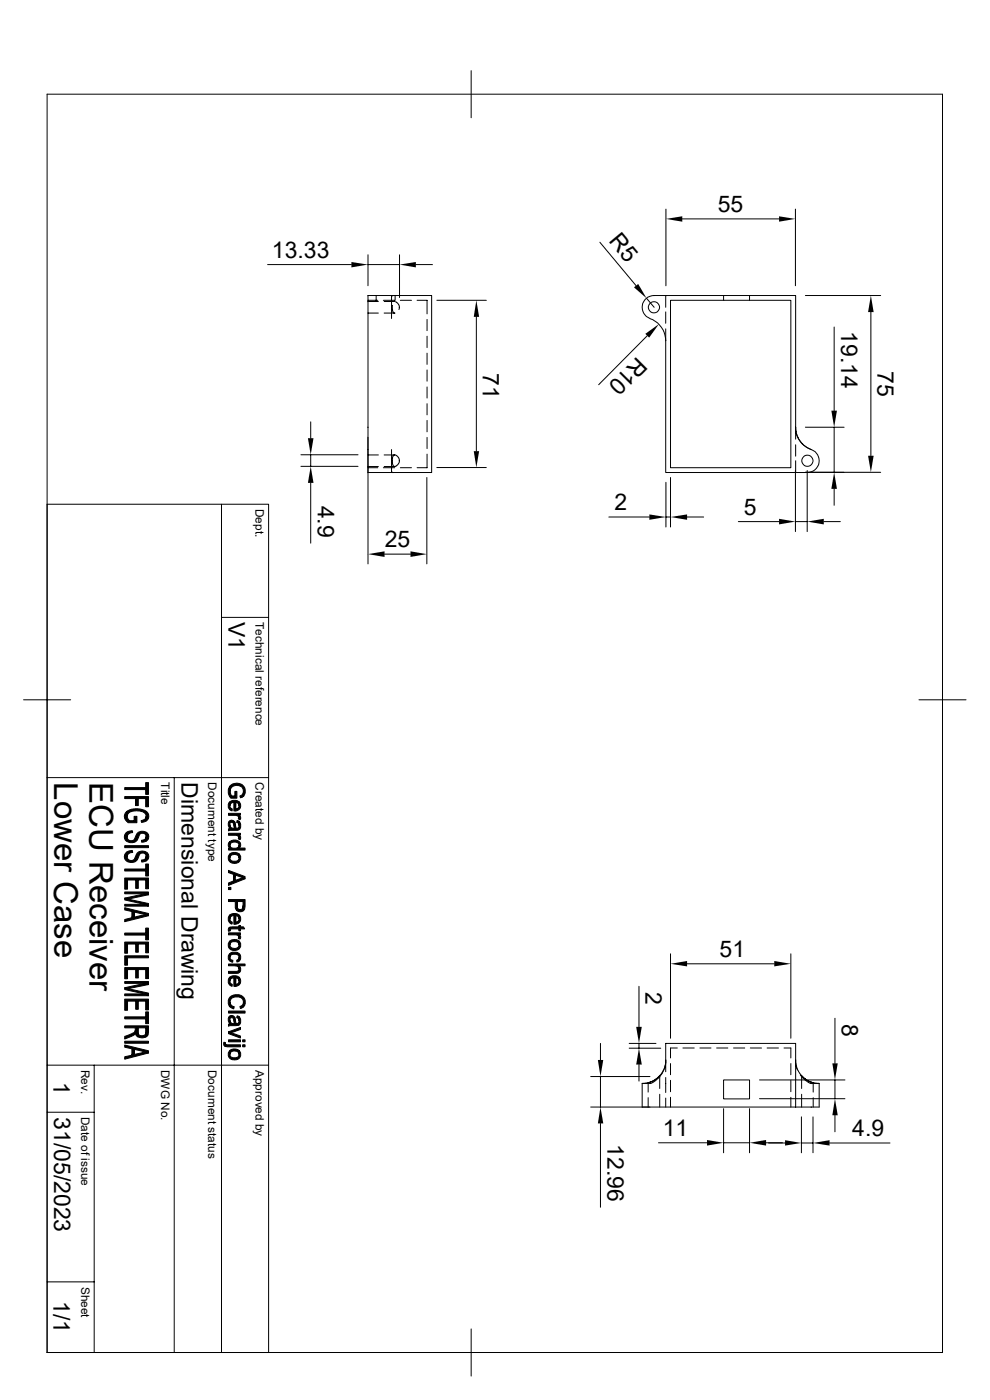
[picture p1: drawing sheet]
<svg xmlns="http://www.w3.org/2000/svg" width="210mm" height="297mm" viewBox="0 0 210 297" stroke-linecap="round" stroke-linejoin="round" font-family="sans-serif">
<g fill="none" stroke="#000" stroke-width=".21">
<path d="M10 20h189.9v266.9h-189.9zM99.9 15v10M56.8 56.1h17.7M78.1 54.1v6.5M78.1 56.1h6.7M84.8 54.1v9M88.2 56.1h3.5M127.3 51.4l7.6 9.2M141.3 44.4v16.2M144.7 46.4h20.6M168.7 44.4v16.2M78.1 62.7h13.5v37.5h-13.5z"/>
<path d="M78.1 63.7h2M78.1 66.4h2.2M78.1 64h2.2M79.8 62.7v1M81.3 63.7h2.4M81.5 66.4h2.2M81.5 64h2.2M83.3 64.8v1.1l.2 .5h.3M83.4 62.7l-.3 .1v4.8M83.8 62.7v1M83.9 64l.7 .7v1M84.9 63.7h2.4"/>
<path d="M88.5 63.7h2.1v2.9M90.6 67.8v2.3M90.6 71.3v2.4M90.6 74.9v2.4M90.6 78.5v2.4M92.7 63.7h10.5M101 67.2v28.5M137.2 63.3l1.6 1.9M137.3 71.2l-10.3 10.4M137.9 67.6a2.51 2.51 0 0 1-1.6-2.8 2.51 2.51 0 0 1 2.4-2.1h30.1v27.9M137.9 67.6a5 5 0 0 1 3.3 4.7M141.2 69.8v2.5"/>
<path d="M141.2 66.2v2.4M141.2 62.7v2.5M141.2 72.3v27.9h30.1a2.51 2.51 0 0 0 2.4-2 2.51 2.51 0 0 0-1.6-2.8M142.2 63.7h25.6v35.5h-25.6zM153.5 62.7v1M159 62.7v1M170.9 62.7h15.9M177 69.4v17.7M184.7 66.2v30.5M63.8 96.5h12.1M63.8 98.9h12.1M65.9 89.5v3.5"/>
<path d="M65.9 96.5v2.4M78.1 92.8v26.8M78.1 99.2h2M78.1 99h2.2M78.1 96.5h2.2M81.3 99.2h2.4M81.5 99h2.2M81.5 96.5h2.2M83.1 95.4v4.7l.3 .1M83.4 96.6l.2-.1 .5 .1 .4 .5 .2 .4-.1 .8-.6 .6a.55 .55 0 0 1-.6-.1 .55 .55 0 0 1-.1-.6l-.1-.9zM84.9 99.2h2.4M90.6 82.1v2.4"/>
<path d="M90.6 85.6v2.4M90.6 89.2v2.4M90.6 92.8v2.4M90.6 96.4v2.8h-2.1M92.7 99.2h10.5M168.7 99.8v13M168.8 90.6a5 5 0 0 0 3.3 4.8l-1.6-1-.8-.8-.7-1.5zM168.8 90.6v2.6M168.8 94.4v2.4M168.8 97.7v2.5M170.9 90.6h8.2M171.2 99.8v13"/>
<path d="M177 90.6v9.6M10 107h47v179.9h-47M47 107v179.9M65.9 102.4v12.8M81.6 117.6h5.5M90.6 101.3v18.3M129.2 109.7h8.6M141.3 102.3v9.5M141.3 109.7h.9M142.2 101.3v10.5M145.8 109.7h3.5M156.6 110.7h8.7"/>
<path d="M168.7 110.7h2.5M170.9 100.2h15.9M174.8 110.7h3.5M177 103.7v3.5M47 131h10M5 148.5h10M194.9 148.5h10M10 165h47M37 165v121.9M135.6 209.3v8.5M142.2 202.4v17.9M145.8 204.5h18.5"/>
<path d="M167.8 202.4v17.9M177.1 216v9.6M10 236h10M10 226h47M20 226v60.9M125.3 228.4h12.6M125.3 234.9h12.6M127.4 221.4v3.5M127.4 228.4v6.5M127.4 238.3v17.8M133.5 221.4h5.6M133.5 222.4h6.7"/>
<path d="M135.6 221.4v1M135.6 225.8v3.6M136.2 229.9h1.8l.6-.3 .9-.7 1-1.1 .5-1.2 .2-1v-4.2h27.6v13.5M136.2 229.9v5h32.6M137.5 229.7l-1.3 .1M137.5 229.7v2M137.5 232.9v2M140 228.2l-1.1 .9-1.4 .6M140 228.2l-1.2 1-1.3 .5M140 228.2v2.7M140 232.2v2.7M141.2 228.6v3.2"/>
<path d="M141.2 225v2.4M141.2 233v1.9M141.2 224.8l-.2 1.6-.4 1-.6 .8M142.2 225.6v2.4M142.2 229.2v2.4M142.2 232.8v2.1M143.7 222.3h-1.5v2.2M144.9 222.3h2.4M148.5 222.3h2.3M152 222.3h2.4M153.5 229.1h5.5v4h-5.5zM153.5 235.2v9.4"/>
<path d="M155.6 222.3h2.4M159 235.2v9.4M159.2 222.3h2.3M161.1 229.1h18.1M161.1 233.1h18.1M162.7 222.3h2.4M166.3 222.3h1.5v2.2M167.8 225.6v2.4M167.8 229.2v2.4M167.8 232.8v2.1M168.8 224.8l.2 1.6 .4 1 .7 .8M168.8 225v.8l.4 1.2"/>
<path d="M169.8 228l1.1 1.2 1 .6 1.9 .1M170 236.9v7.7M170.1 228.2l1.1 1 1.3 .5M170.1 228.2l1 .9 1.4 .6M170.1 228.2v2.7M170.1 232.2v2.7M172.5 236.9v7.7M172.5 229.7h.1M172.5 229.7l1.3 .1M172.5 229.7v2M172.5 232.9v2M173.8 229.9v5h-5"/>
<path d="M177.1 229.1v4M177.1 236.6v3.5M139.7 242.4h10.3M153.5 242.4h5.5M162.5 242.4h3.5M163 242.5h3.5M170 242.5h2.5M176 242.5h12.8M10 271.9h10M99.9 281.9v10"/>
<circle cx="138.7" cy="65.2" r="1.18"/>
<circle cx="171.3" cy="97.8" r="1.18"/>
</g>
<g fill="#000" stroke="#000" stroke-width=".21">
<path d="M26.5 179.4h5v.4h-5z" fill-rule="evenodd"/>
<path d="M27 176.5l1.1-.3 .1 .4a1.1 1.1 0 0 0-1.2 1z" fill-rule="evenodd"/>
<path d="M26.8 172.3l.1-.2 .1 1.3 .5 .7h.9v-.9h.6v1.3h-1.9a1.44 1.44 0 0 1-.3-2.2z" fill-rule="evenodd"/>
<path d="M30 178.3l.8-.3 .2-.5v1l-.9 .2z" fill-rule="evenodd"/>
<path d="M29.9 174.1l.8-.3 .3-.6v1l-.9 .3z" fill-rule="evenodd"/>
<path d="M26.5 167.1h4.4v-1.1h.6v2.5h-.6v-1h-4.4z" fill-rule="evenodd"/>
<path d="M26.5 169h5v2.2h-.6v-1.8h-1.6v1.5h-.6v-1.5h-2.2z" fill-rule="evenodd"/>
<path d="M26.9 172.1l.4-.2a3.6 3.6 0 0 1 4.1 .7 1.2 1.2 0 0 1-.4 1.6v-1a1.66 1.66 0 0 0-2-1.2 1.71 1.71 0 0 0-2 1.2z" fill-rule="evenodd"/>
<path d="M26.7 176.7l.3-.2v1.1a.92 .92 0 0 0 1 .8 .92 .92 0 0 0 .8-1 1.44 1.44 0 0 1 1.4-1 1.44 1.44 0 0 1 1.4 1.1l-.2 .6-.4 .4v-1a.81 .81 0 0 0-.9-.7 .81 .81 0 0 0-.7 .8 1.54 1.54 0 0 1-1.6 1.2 1.54 1.54 0 0 1-1.4-1.3z" fill-rule="evenodd"/>
<path d="M48.8 175v.8z" fill-rule="evenodd"/>
<path d="M48.6 178.7l.2-.2v1.5l-.4-.5z" fill-rule="evenodd"/>
<path d="M48.8 170.1v1l.1 .2 .4 .3-.1 .4a1.16 1.16 0 0 1-.4-1.9z" fill-rule="evenodd"/>
<path d="M48.6 174.2a.72 .72 0 0 1 1.2 .2l-.1 1.2a1.22 1.22 0 0 0-.6-1.1l-.3 .2-.1 1a1.2 1.2 0 0 1-.1-1.5z" fill-rule="evenodd"/>
<path d="M48.8 166.8v1.1l.2 .8 .2 .2h.6v-1h.4v1.4h-1.2l-.2-.2-.4-.8v-.8z" fill-rule="evenodd"/>
<path d="M48.8 170.1a1.75 1.75 0 0 1 1.9 0v.8l-.2-.5-.5-.2v1.8h-.4v-1.8l-.6 .2-.2 .5z" fill-rule="evenodd"/>
<path d="M50.3 174.1l.4 .1v.9l-.2-.5-.3-.1z" fill-rule="evenodd"/>
<path d="M48.5 172.6h2.5v.3h-.4v.5l-.1-.2-.5-.2h-1.5z" fill-rule="evenodd"/>
<path d="M48.5 176.8h2.5v.4h-.4v.5l-.1-.3-.4-.2h-1.6z" fill-rule="evenodd"/>
<path d="M50 170.2l.1 1.4 .4-.1 .2-.4v-1a1.12 1.12 0 0 1 .3 1.2 1.12 1.12 0 0 1-1 .7z" fill-rule="evenodd"/>
<path d="M50.6 172.9l.5 .5-.2 .5-.4-.2z" fill-rule="evenodd"/>
<path d="M48.8 175.2l.3 .4 .6 .1 .1-1.3 .2 .8a.41 .41 0 0 0 .4 .5 .41 .41 0 0 0 .3-.6v-.9a1.06 1.06 0 0 1 .4 1.2 1.06 1.06 0 0 1-1 .7l-1.6 .2v-.4l.3-.1z" fill-rule="evenodd"/>
<path d="M50.6 177.2l.5 .4-.2 .5-.4-.1z" fill-rule="evenodd"/>
<path d="M48.8 178.5l.4-.2a1.13 1.13 0 0 1 1.5 .2 1.13 1.13 0 0 1 .1 1.4l-.1-.6a1.05 1.05 0 0 0-1-.7 1.05 1.05 0 0 0-.9 .7z" fill-rule="evenodd"/>
<path d="M51.6 167.9v1.1l-.6 .2-.1-.3 .6-.4z" fill-rule="evenodd"/>
<path d="M48.9 166.6l.5-.3 1.1-.1a1.65 1.65 0 0 1 1.4 1 1.65 1.65 0 0 1-.3 1.8v-1.1a1.46 1.46 0 0 0-1-1.3 1.46 1.46 0 0 0-1.6 .6l-.2 .7v-1.1z" fill-rule="evenodd"/>
<path d="M27 180.7l1.1-.3 .1 .4a1.04 1.04 0 0 0-1.2 1z" fill-rule="evenodd"/>
<path d="M30 182.5l.8-.3 .2-.5v1l-.9 .2z" fill-rule="evenodd"/>
<path d="M26.5 184.4h4.4v-1.1h.6v2.5h-.6v-1h-4.4z" fill-rule="evenodd"/>
<path d="M26.5 186.3h5v2.3h-.6v-1.9h-1.6v1.8h-.5v-1.8h-1.7v1.9h-.6z" fill-rule="evenodd"/>
<path d="M26.5 190.5l5 1.2v.5l-.9-.3-4.1-1z" fill-rule="evenodd"/>
<path d="M26.5 190.5l4.2-.9 .8 .2-4.2 1z" fill-rule="evenodd"/>
<path d="M26.5 192.6l5 1.2v.5l-.6-.3-2.4-.5-.5 1.2v-1.3l-1.5-.4z" fill-rule="evenodd"/>
<path d="M26.5 195.1l1.5-.4 .5-1.2v1.1l2.4-.6 .6 .3-5 1.2z" fill-rule="evenodd"/>
<path d="M26.5 198h4.4v-1.1h.6v2.5h-.6v-1h-4.4z" fill-rule="evenodd"/>
<path d="M26.5 191.9h4.1l.9 .3h-5z" fill-rule="evenodd"/>
<path d="M26.5 189.2h5v.6l-.8-.2h-4.2z" fill-rule="evenodd"/>
<path d="M26.9 180.8l.1 1a.92 .92 0 0 0 1 .7 .92 .92 0 0 0 .8-.9 1.44 1.44 0 0 1 1.4-1.1 1.44 1.44 0 0 1 1.4 1.2l-.2 .6-.4 .4v-1a.81 .81 0 0 0-.9-.7 .81 .81 0 0 0-.7 .8 1.54 1.54 0 0 1-1.6 1.2 1.54 1.54 0 0 1-1.4-1.3l.2-.6z" fill-rule="evenodd"/>
<path d="M48.5 188.3h.5v.4h-.5z" fill-rule="evenodd"/>
<path d="M48.6 196.8l.3-.1v.8l-.4 .1z" fill-rule="evenodd"/>
<path d="M48.8 194.1v1l.1 .2 .4 .3-.1 .4a1.13 1.13 0 0 1-.4-1.9z" fill-rule="evenodd"/>
<path d="M48.8 181.1a1.79 1.79 0 0 1 1.9 0v.9a1.02 1.02 0 0 0-1-.7 1.02 1.02 0 0 0-.9 .7z" fill-rule="evenodd"/>
<path d="M48.8 194.1a1.67 1.67 0 0 1 1.9 0v.8l-.2-.5-.5-.1v1.7l-.4 .1v-1.9l-.5 .2-.3 .6z" fill-rule="evenodd"/>
<path d="M48.8 199.6l.2-.1a1.74 1.74 0 0 1 1.7 .1v.9a1.02 1.02 0 0 0-1-.7 1.02 1.02 0 0 0-.9 .7z" fill-rule="evenodd"/>
<path d="M48.5 197.9h2.5v.4h-.4v.5l-.1-.3-.4-.2h-1.6z" fill-rule="evenodd"/>
<path d="M48.7 181.2l.1 .8a1.02 1.02 0 0 0 .9 .7 1.02 1.02 0 0 0 1-.7v-.9a1.23 1.23 0 0 1 .1 1.6 1.23 1.23 0 0 1-1.5 .4 1.16 1.16 0 0 1-.6-1.9z" fill-rule="evenodd"/>
<path d="M50 194.3l.1 1.3 .4-.1 .2-.3v-1.1a1.09 1.09 0 0 1 .3 1.3 1.09 1.09 0 0 1-1 .6z" fill-rule="evenodd"/>
<path d="M50.6 198.3l.5 .4-.2 .5-.4-.1z" fill-rule="evenodd"/>
<path d="M50.3 191.3v.9a.65 .65 0 0 0 .6 .8 .65 .65 0 0 0 .7-.8v1.1l-.4 .1-.9-.1z" fill-rule="evenodd"/>
<path d="M48.9 196.7l1.8-.1v-.3h.3v.3h.6l.3 .5h-.9v.4h-.3v-.4h-1.6h-.2v.2z" fill-rule="evenodd"/>
<path d="M48.8 179.5a1.09 1.09 0 0 0 1.9-.2v.6h1.3v.4h-3.5v-.3h.3z" fill-rule="evenodd"/>
<path d="M48.5 184.7l3.5 1.3v.4l-2.1-.8-.4 1.3v-1.4l-1-.4z" fill-rule="evenodd"/>
<path d="M49.9 185.6v1.2l1.7-.6 .4 .2-3.5 1.4v-.5l1-.4z" fill-rule="evenodd"/>
<path d="M48.5 190.8h3.5v1.5l-.3 .8-.1 .2v-2h-1.3l-.1 1.9-.3-.6v-1.3h-1.4z" fill-rule="evenodd"/>
<path d="M26.5 219.9l2-.9 .2-.5v.8l-.5 .4-1.7 .7z" fill-rule="evenodd"/>
<path d="M26.5 199.9h5v2.2h-.6v-1.8h-1.6v1.7h-.5v-1.7h-1.7v1.9h-.6z" fill-rule="evenodd"/>
<path d="M26.5 205.3h5v2.3h-.6v-1.9h-1.6v1.8h-.5v-1.8h-1.7v1.9h-.6z" fill-rule="evenodd"/>
<path d="M26.5 209.6l5 1.1v.5l-.9-.3-4.1-1z" fill-rule="evenodd"/>
<path d="M26.5 209.6l4.2-1 .8 .3-4.2 .9z" fill-rule="evenodd"/>
<path d="M26.5 212h5v2.2h-.6v-1.8h-1.6v1.7h-.5v-1.7h-1.7v1.9h-.6z" fill-rule="evenodd"/>
<path d="M26.5 215.7h4.4v-1h.6v2.5h-.6v-1h-4.4z" fill-rule="evenodd"/>
<path d="M26.5 217.6h5l-.1 2.1-.5 .3v-1.9h-1.6l-.1 1.9-.4-.5-.1-1.4h-2.2z" fill-rule="evenodd"/>
<path d="M26.5 202.8h5v.4h-4.4v1.6h-.6z" fill-rule="evenodd"/>
<path d="M26.5 210.9h4.1l.9 .3h-5z" fill-rule="evenodd"/>
<path d="M26.5 208.2h5v.7l-.8-.3h-4.2z" fill-rule="evenodd"/>
<path d="M48.5 214.5h3.5v.4h-3.5z" fill-rule="evenodd"/>
<path d="M48.8 216.4v.8z" fill-rule="evenodd"/>
<path d="M48.8 207.3v1l.1 .2 .4 .3-.1 .5a1.16 1.16 0 0 1-.4-2z" fill-rule="evenodd"/>
<path d="M48.7 202.4l.1 1 .6 .3v.4a1.05 1.05 0 0 1-.9-.6 1.05 1.05 0 0 1 .2-1.1z" fill-rule="evenodd"/>
<path d="M48.8 212.6a.93 .93 0 0 0 .9 1l-.1 .4-.8-.4z" fill-rule="evenodd"/>
<path d="M48.6 215.6a.71 .71 0 0 1 1.2 .2l-.1 1.4-.1-.7a.43 .43 0 0 0-.3-.6 .43 .43 0 0 0-.5 .5l-.1 .7a1.15 1.15 0 0 1-.1-1.5z" fill-rule="evenodd"/>
<path d="M50.7 203.1v.8l-.5 .2v-.4l.4-.2z" fill-rule="evenodd"/>
<path d="M48.8 207.3a1.75 1.75 0 0 1 1.9 0v.9l-.2-.6-.5-.2v1.9h-.4v-1.9l-.6 .2-.2 .6z" fill-rule="evenodd"/>
<path d="M50.3 215.5l.4 .2v.9l-.1-.5-.4-.2z" fill-rule="evenodd"/>
<path d="M48.5 218.9l2.5-.9v.4l-1.8 .6z" fill-rule="evenodd"/>
<path d="M48.8 199.6v.9a1.02 1.02 0 0 0 .9 .7 1.02 1.02 0 0 0 1-.7v-.9a1.23 1.23 0 0 1 .1 1.7 1.23 1.23 0 0 1-1.6 .2 1.12 1.12 0 0 1-.4-1.9z" fill-rule="evenodd"/>
<path d="M48.8 202.3a1.39 1.39 0 0 1 2.3 .8l-.1 .4-.3 .4v-.8a1.09 1.09 0 0 0-1.8-.4l-.1 .4z" fill-rule="evenodd"/>
<path d="M48.5 206.1h1.8l.2-.1 .2-.4v-.7a.89 .89 0 0 1 .3 1 .89 .89 0 0 1-.9 .6h-1.6z" fill-rule="evenodd"/>
<path d="M50 207.4l.1 1.4 .4-.1 .2-.4v-1a1.12 1.12 0 0 1 .3 1.2 1.12 1.12 0 0 1-1 .8z" fill-rule="evenodd"/>
<path d="M48.8 216.7l.3 .4 .6 .1 .1-1.4 .2 .9a.35 .35 0 0 0 .3 .5 .35 .35 0 0 0 .4-.4v-1.1a1.11 1.11 0 0 1-.3 1.9l-1.9 .1v-.4l.3-.1z" fill-rule="evenodd"/>
<path d="M51.6 212.6v1l-.6 .4-.1-.5 .6-.3z" fill-rule="evenodd"/>
<path d="M48.5 204.5h3.5v.4h-1.3v.7l-.4-.6-1.8-.1z" fill-rule="evenodd"/>
<path d="M48.8 211.5l.2-.1a1.82 1.82 0 0 1 2-.3 1.82 1.82 0 0 1 1 1.8l-.4 .7v-1a1.53 1.53 0 0 0-2.5-.7l-.3 .5v1.2a1.67 1.67 0 0 1 0-2.1z" fill-rule="evenodd"/>
<path d="M26.5 220.9h5v.4h-5z" fill-rule="evenodd"/>
<path d="M29.3 218.1v.8a.83 .83 0 0 0 .7 .9 .83 .83 0 0 0 .9-.8v1l-.9 .2-.7-.2z" fill-rule="evenodd"/>
<path d="M26.5 221.7l5 1.2v.5l-.6-.3-2.4-.5-.5 1.3v-1.4l-1.5-.3z" fill-rule="evenodd"/>
<path d="M26.5 224.2l1.5-.3 .5-1.3v1.1l2.4-.6 .6 .3-5 1.3z" fill-rule="evenodd"/>
<path d="M47.5 221.1l.3 .1v.8l-.3-.3z" fill-rule="evenodd"/>
<path d="M48.8 222.8a1.79 1.79 0 0 1 1.9 0v.9a1.02 1.02 0 0 0-1-.7 1.02 1.02 0 0 0-.9 .7z" fill-rule="evenodd"/>
<path d="M48.5 220.6h2.5v.4h-2.5z" fill-rule="evenodd"/>
<path d="M48.5 218.9l2.5 .9v.4l-2.5-.9z" fill-rule="evenodd"/>
<path d="M47.8 221.4l.3 .3h2.9v.4l-3.1-.1z" fill-rule="evenodd"/>
<path d="M48.7 222.9l.1 .8a1.02 1.02 0 0 0 .9 .7 1.02 1.02 0 0 0 1-.7v-.9a1.23 1.23 0 0 1 .1 1.6 1.23 1.23 0 0 1-1.5 .4 1.16 1.16 0 0 1-.6-1.9z" fill-rule="evenodd"/>
<path d="M51.5 220.6h.5v.4h-.5z" fill-rule="evenodd"/>
<path d="M51.5 221.7h.5v.4h-.5z" fill-rule="evenodd"/>
</g>
<g fill="#000">
<path d="M74.5 55.6l3.6 .5-3.6 .6zM84.8 56.1l3.4-.5v1.1zM141.3 46.4l3.4-.5v1.1zM165.3 45.9l3.4 .5-3.4 .6zM101 63.7l.6 3.5h-1.1zM134.5 61l.9-.8 1.8 3.1zM136.9 70.8l2.9-2.1-2.1 2.9zM184.7 62.7l.6 3.5h-1.2zM65.3 93h1.2l-.6 3.5zM100.5 95.7h1.1l-.6 3.5zM176.4 87.1h1.1l-.5 3.5zM184.1 96.7h1.2l-.6 3.5z"/>
<path d="M65.9 98.9l.6 3.5h-1.2zM78.1 117.6l3.5-.6v1.2zM87.1 117l3.5 .6-3.5 .6zM137.8 109.1l3.5 .6-3.5 .6zM142.2 109.7l3.6-.6v1.2zM165.3 110.1l3.4 .6-3.4 .6zM171.2 110.7l3.6-.6v1.2zM177 100.2l.5 3.5h-1.1zM135 217.8h1.1l-.5 3.6zM142.2 204.5l3.6-.6v1.1zM164.3 203.9l3.5 .6-3.5 .5zM126.8 224.9h1.2l-.6 3.5z"/>
<path d="M127.4 234.9l.6 3.4h-1.2zM135.6 222.4l.5 3.4h-1.1zM177.1 233.1l.6 3.5h-1.1zM176.6 225.6h1.1l-.6 3.5zM150 241.9l3.5 .5-3.5 .6zM159 242.4l3.5-.5v1.1zM166.5 241.9l3.5 .6-3.5 .5zM172.5 242.5l3.5-.6v1.1z"/>
</g>
<g font-size="7">
<text x="11.5" y="165.9" transform="rotate(90 11.5 165.9)">Lower Case</text>
<text x="19" y="165.9" transform="rotate(90 19 165.9)">ECU Receiver</text>
</g>
<g font-size="4.9">
<text x="152.3" y="45">55</text>
<text x="129" y="51.2" transform="rotate(50 129 51.2)">R5</text>
<text x="57.7" y="54.7">13.33</text>
<text x="178.4" y="70.2" transform="rotate(90 178.4 70.2)">19.14</text>
<text x="135.2" y="75.4" transform="rotate(135 135.2 75.4)">R10</text>
<text x="102.4" y="79.1" transform="rotate(90 102.4 79.1)">71</text>
<text x="186.2" y="78.7" transform="rotate(90 186.2 78.7)">75</text>
<text x="67.4" y="107.3" transform="rotate(90 67.4 107.3)">4.9</text>
<text x="130.4" y="108.3">2</text>
<text x="157.8" y="109.2">5</text>
<text x="81.6" y="116.1">25</text>
<text x="48.5" y="132" transform="rotate(90 48.5 132)">V1</text>
<text x="38.5" y="165.9" transform="rotate(90 38.5 165.9)">Dimensional Drawing</text>
<text x="152.7" y="203">51</text>
<text x="136.9" y="210.5" transform="rotate(90 136.9 210.5)">2</text>
<text x="178.6" y="217.2" transform="rotate(90 178.6 217.2)">8</text>
<text x="11.3" y="229.6" transform="rotate(90 11.3 229.6)">1</text>
<text x="11.5" y="236.9" transform="rotate(90 11.5 236.9)">31/05/2023</text>
<text x="128.9" y="242.7" transform="rotate(90 128.9 242.7)">12.96</text>
<text x="140.6" y="241">11</text>
<text x="180.8" y="241">4.9</text>
<text x="11.3" y="276.1" transform="rotate(90 11.3 276.1)">1/1</text>
</g>
<g font-size="2.5">
<text x="54.2" y="108" transform="rotate(90 54.2 108)">Dept.</text>
<text x="54.2" y="132" transform="rotate(90 54.2 132)">Technical reference</text>
<text x="34.2" y="165.9" transform="rotate(90 34.2 165.9)">Title</text>
<text x="44.2" y="165.9" transform="rotate(90 44.2 165.9)">Document type</text>
<text x="54.2" y="165.9" transform="rotate(90 54.2 165.9)">Created by</text>
<text x="17.2" y="227" transform="rotate(90 17.2 227)">Rev.</text>
<text x="34.2" y="226.9" transform="rotate(90 34.2 226.9)">DWG No.</text>
<text x="44.2" y="226.9" transform="rotate(90 44.2 226.9)">Document status</text>
<text x="54.2" y="226.9" transform="rotate(90 54.2 226.9)">Approved by</text>
<text x="17.2" y="236.9" transform="rotate(90 17.2 236.9)">Date of issue</text>
<text x="17.2" y="273" transform="rotate(90 17.2 273)">Sheet</text>
</g>
</svg>
